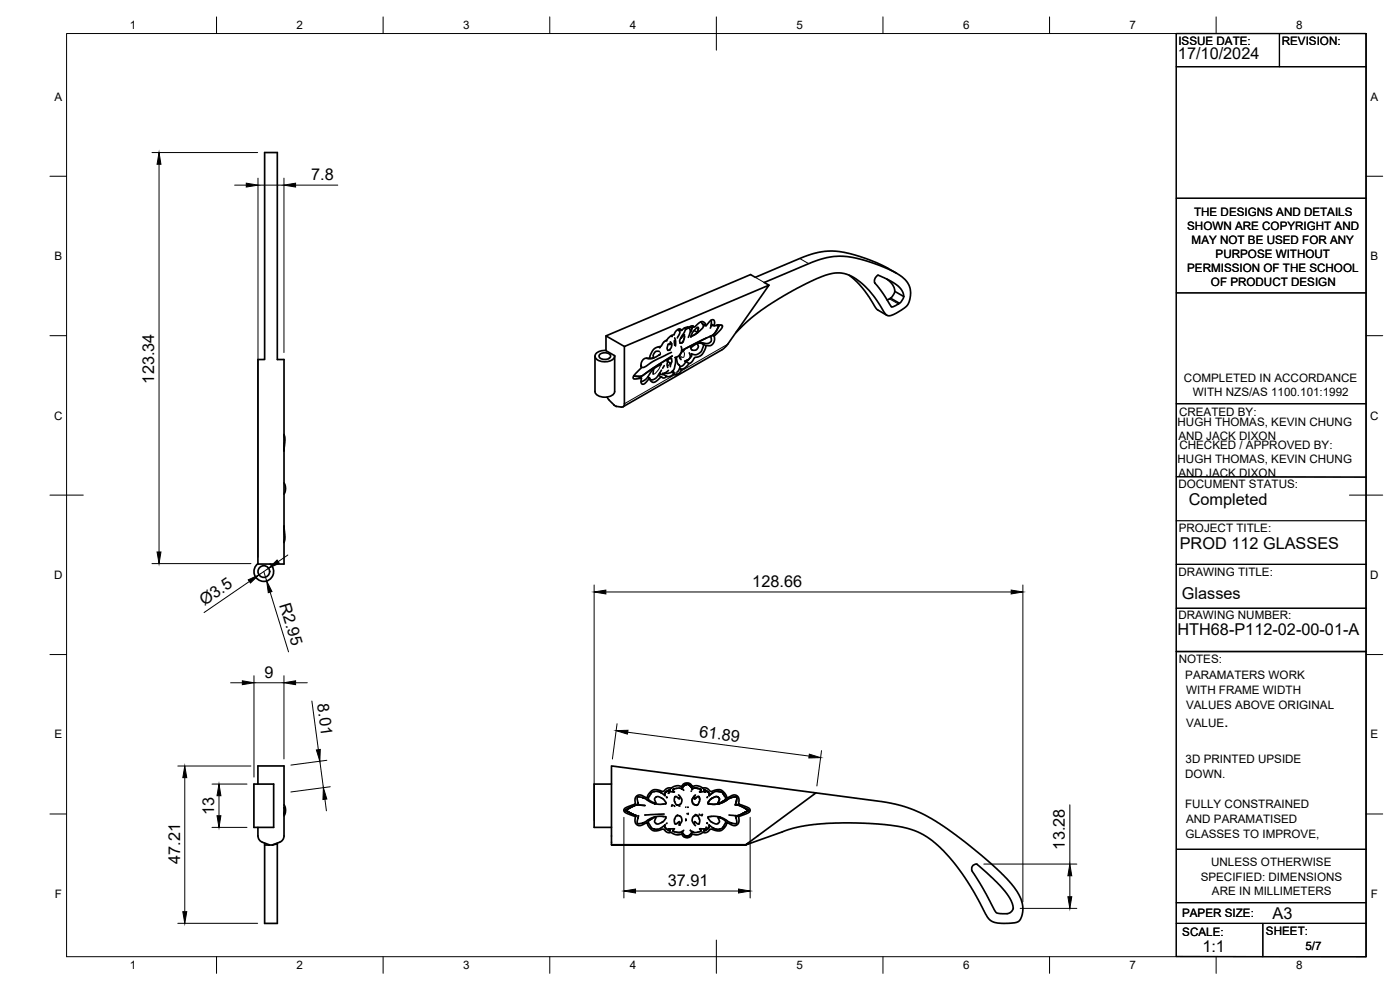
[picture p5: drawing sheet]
<svg xmlns="http://www.w3.org/2000/svg" width="420mm" height="297mm" viewBox="0 0 420 297" stroke-linecap="round" stroke-linejoin="round" font-family="sans-serif">
<!-- layer: Visible -->
<g fill="none" stroke="#000" stroke-width=".51">
<path d="M79.4 45.8h3.8v62.1h2v61.3h-7.8v-61.3h2zM203.4 98.9l.5 .3 .1 .5-.7 1.7M203.7 99l.2 .3M204.1 99l-.2 .2zM204.5 99.1l-.4-.4-.9 .3-.9 1.4-.9 .3-1.3 1.5-.8 .3-1 1.4-1.9 .7-.7 .9-.7 1.5a.35 .35 0 0 1-.1 .5 .35 .35 0 0 1-.4 0h-.8l-.7 .5-.6 1.2 .1 1.1-2.1 2.2-.4 .9 .4 .3 2.1-.3-.9-.4M205.5 98.4h.2M205.6 98.3l.1 .1M205.7 98.4l-.3 1.3-1.4 2.4 .2 .9M206.3 98.2l.2 .3zM206.5 98.5l-.8 .4M206.8 98.3l-1-.1-1.3 .9-.7-.4M206.9 98.6l.3 .7-.6 1.9"/>
<path d="M207 98.1l.3 .1M207.3 98.2l.3 .4-.3 1.1M207.8 97.8l.5 .3M208 97.9l-.4 .7M209.5 98.3l-.2 1.4zM209.5 98.3h-.4l-1 1.1-.8 1.8M210.3 96.6l.8 1.1-.2 .7-1.5 1.4-1.1-.6M210.8 97.1l1.1 .7 1.3-1.6 .7-.3 .5 .6-.1 1.3M211.4 97.5l-.3 .3M211.9 97.8l-.5-1-.8-.3-.9 .5-1.2 1.1-.9-.3-.8 .5-.3-.1M213.4 96.1l.1 1.1-.3 1.3M213.4 97.7l.7-.1z"/>
<path d="M213.5 97.3l.8 .5 2.1-.3 .4 .3-.5 1-2 2.1M215.1 97.6l.7 .1zM215.2 97.6h.1M215.4 97.6l.4 .1M215.6 97.6l.1 .1zM230.8 85.6l-1.4-.8 14.5-6.2 4.5-1.4 1.9-.3h3l3 .4 4.5 1.2 4.4 1.6 4.3 2.1 1.4 1 1.5 1.7 .7 1.6 .2 2.1-.5 2-1 1.5-3.5 2.2-.9 .4h-1l-1-1-2.3-3.7-2.1-2.6-3.4-3.2-1.8-1.2-2.3-.9-1.5-.2-2.3 .1-2.2 .7-4 1.7-4.3 2.1-5.6 3.2-6.9 4.7-2.8 2.4-3.1 3M254.8 82.6l2.2 1.8 1.8 2 4.3 6.3 3.1 1.9M266.1 83.7l1.8 1.7 .5 .9 .1 1.1 2.7 1.6M268.6 87.4l-.7 1.4-.6 .7M269.1 82l-6.1-3.2-4.9-1.8-3.1-.9-5.1-.8-2.6 .1-3 .6-3.1 1.1-14.5 6.1-1.4-.8-43.4 18.4v4.4l2.5 1.5M271.2 89l-.5-1.9-1.2-1.3-2.1-1.4-3.2-1.6a.9 .9 0 0 0-1.4 .5 2.36 2.36 0 0 0 .9 3l3.9 5.8 .6-.1 1.7-1-2.6-1.5-1 .6M271.2 89l-.6 1.3-.6 .7"/>
<path d="M178.6 106.9v10.6a2.94 2.94 0 0 0 3.6 1.6l1.2-.3a1.61 1.61 0 0 0 1.1-1.3v-10.6M180 106.4a2.28 2.28 0 0 1 3.2 .3 1.51 1.51 0 0 1-2 1.1 1.05 1.05 0 0 1-1.1-.3 1.05 1.05 0 0 1-.1-1.1zM181.9 100.8l5.5 3.2M181.9 105.2a2.77 2.77 0 0 0-3.3 1.7 3.2 3.2 0 0 0 4.1 1.5l1.4-.7 .4-1M192.3 112.9v.4M192.4 109.8h.1M192.4 109.5v.3M194.4 113.1l.6 .4-1.4 1.5-.5 .3-.5-.1-.2-.4 .1-1.4M196.1 110.7l-.1 1.5M197.6 112.6l1 .5M197.8 105.4l-1.2 .2-.6 .9 .1 .9h-1.1M198 112l.1 .2z"/>
<path d="M198 104v.3zM198 104.3h.1M198.2 106.2l-2.4 1.3h-1.8M198.5 109.4l-1.2 .5-1.2 .9-2.3 3-1.4 .7M198.5 111l-1.8 2.5-1 .5-.7-.2M199 112v.4l-1.1-.3M199.1 112.3l1 .6-.8 .5-1-.3-1 1.1-1 .5-1-.4-.3-.8M199.3 109.7l-.4 .8M199.6 111.9l.1 .1M199.7 111.8v.2M199.9 102.2l.2 .1M200.4 108.5l.7 .4 .1 1.1"/>
<path d="M200.4 105.1l-.2-.6 .2-1 .2-.3 .5 .1 .1-.7 .4 .7-.1 .7-.8 1.1M200.6 111.1l-1 .8-.7 .1M200.6 107.7l-.4 1.6 .2 1M201.5 107.6l.1 .8-.4 1.1M201.5 105.7l-5.3 2.6-2.4 1.6-.8 .4-.4-.1M201.5 107.6l-.8 .1-.6 .6M201.6 100.7v.1M201.7 101h.1M201.7 106.8l-8.9 5.9-.7 .3-1.9-.2M201.8 111.4l.3 .2M201.8 111.4l.3 .2zM202.3 112.1l-1.1 .8h-1.1"/>
<path d="M202.4 102.2l.1 .6-.1-.3M202.5 102.9v.7zM202.5 101.4l.2 .8v1.6M202.7 107.3l.1 1.4-.5 2.1-.9 1-1.7 .2M203 107.2l.3 1.8 .5 .5-.2-.2M203.9 109.6v1l-.8 1.1M204 110.5l.5 .3-.1 .2-.4 .8-.8 .6-.5 .1-1.2-.9M204.3 101.5h.1M204.4 104l.2 .7a2.49 2.49 0 0 1-2.1 2.6M204.7 102.8l-.6 .1M204.9 102.7l-.2 .1M205 105.3h.1"/>
<path d="M205.1 102.2l-.1 .3M205.3 100.5l.1 .7M205.3 105.1l-.7 .5-.5 1.1-.1 .7 .4 .5M205.3 100.5h.1M205.4 101.4l-.1 .4M205.4 100.9l-.3 1.3-.4 .6M205.4 100.4l-1.1 1.1M205.6 108.3l.2 .3-.6 .8-.6 .5h-.6M206.1 108.1l.2 .1M206.3 108v.2zM206.8 109l-1.2 1.3-1.1 .5M206.9 105.9l.3 .9-.2 .6-.5 .5-1 .5"/>
<path d="M207.4 101l2-1.2zM207.5 106.1v.7l-1.2 1.4M209.3 103.1l.3 .9-.5 .9-1.3 .2-.4-.4-.1-.4M209.7 102.9l1.1 .2M210.4 102.8l.7 .7-.7 2-1.5 .9-1.4-.2M211 103.3l.9 .5-.5 1.4-.8 1.2-.9 .6-1.2 .3-.7 1.1-.7 .6-1.3-.5M212.9 101l1.5-.9 1.3-2.4-.6 1.4-1.1 1.4-9.4 4.7 7.4-3.8M213.3 100.9l.2 1.2-.5 .7-.8 .3-2.3-.2-1.4 .5-1.2 .9M213.8 100.6l.5 .3 .2 .7-.5 1.4-.8 .7h-1.3M216.6 105l-29.6 17.1M218.4 103.3l12.4-17.7-43.4 18.4v17.5a.75 .75 0 0 1-1 .6l-1.5-.2-.6-.3-2.1-2.5M218.4 103.3l-1.8 1.7"/>
<path d="M85.2 130.4l.2 1.2-.2 3.7M85.2 144.9l.5 1.6-.5 1.7M85.2 157.8l.2 3.1-.2 1.9M77.4 169.1a2.95 2.95 0 0 0-.5 4.3 2.95 2.95 0 0 0 4.4 .2 2.95 2.95 0 0 0-.2-4.4M76.2 235.3h5.9v12.9h-5.9zM77.4 235.3v-5.5h7.8v21a2 2 0 0 1-1.3 1.9l-2 .8M183.5 235.3h-5.2v12.9h5.2M190.9 239l1.2-.5 1.7 .8a.33 .33 0 0 0 .4 .2 .33 .33 0 0 0 .1-.5l.8-1.2 .9-.8h1.3l1.7 .5 1.4-1 1.1 .1 .4-.5 1.2-.3 1.5 .2 .5-.8 .7-.3 1.3 .2 .6 .9 1.4-.3 1.3 .4a.8 .8 0 0 0 1.2 .3l.7 .2 1.1 .9 1.7-.5h1.3l.9 .8 .7 1.2a.32 .32 0 0 0 .1 .5 .32 .32 0 0 0 .5-.2l1.3-.7h1l.7 .7 .2 1.1a.53 .53 0 0 0-.2 .6 .53 .53 0 0 0 .4 .4l2.8 1.1 .3 .5-.1 .5-1.1 .7-2.3 .8 .2 1.4-.3 .7-.5 .5h-1.2l-1.3-.7a.32 .32 0 0 0-.5 0 .32 .32 0 0 0 0 .4l-.7 1.2-.8 .7-1.3 .1-1.8-.5-1.7 1a1.59 1.59 0 0 0-1.7 .5l-1.3 .2-.9-.2-.6 .7-1 .3-1-.3-.6-.7-1.4 .2-1.3-.4a.77 .77 0 0 0-1.1-.2l-.9-.3-1-.8-1.8 .5-1.2-.1-.8-.7-.8-1.2a.33 .33 0 0 0-.1-.5 .33 .33 0 0 0-.4 .2l-1.2 .6-1 .1-.8-.7-.2-1.2a.52 .52 0 0 0 .2-.5 .52 .52 0 0 0-.5-.4l-2.5-1-.6-.7 .6-.8 2.5-1a.46 .46 0 0 0 .5-.3 .46 .46 0 0 0-.2-.6v-.8zM192.8 239.3l-1.5-.1 .2 1.7M192.8 239.3l.3 .1zM193.1 239.4l2 1.2 1.3 .5M193.3 239.4v.1"/>
<path d="M194.6 239.7l.3 .4 1.9 1-.4-1.4 .6-.6 .7-.1 1.5 .9 .6 .8v.5M195.3 238.2l-.7 1.5M195.3 238.2l.6-.6 1.5-.2 .9 .4 1.3 .9-.1-.2M195.3 238.2h.1M197.2 237.4l1.3 .5-.4-.2M199.5 238.3v.2M199.5 238.5l.1 .2M199.8 237.7l-.3 .6M199.8 237.7l-.1 .1M200 237.6h-.1M200 239.1l.2 .2M200.2 237.4l-.1 .1"/>
<path d="M200.3 237.3h.1M200.7 237.6l.4-.7-1.3 .8M200.8 237.5h.1M201.8 237.6h.4M202 236.9v.2l.4 .5h-1.7M202 236.8v.1M202.5 239.2h.1M203.6 238.5l.2 .1M203.9 238.7l.8 1.5-.3 .9-.7 .4a1.21 1.21 0 0 1-1.3-1.4l.2-1.1 .5 .1 .8 .6v-.5M204.5 236.7l.7 .4M204.6 236.7l-1-.3-1.6 .4M204.7 236.6l-.1 .1"/>
<path d="M204.8 236.3l-.1 .3M204.8 236.3l-.1 .2M205.5 235.5l-.7 .8M205.7 235.4l-.2 .1M205.8 235.4h-.1M206 235.3l-.1 .1M206.1 235.3h.2M206.1 235.3h-.1M206.1 235.3l-.3 .1M206.1 235.3h.1M206.2 235.3h.1M206.2 235.3h-.1"/>
<path d="M206.3 235.3h.1M206.7 235.4h.1M206.7 235.4l.1 .1M206.8 235.5h.1M206.8 235.5l.8 .8M207.5 237.3l-.1 .1M207.6 236.3l.1 .3M207.7 236.6v.1M207.7 236.7l.7-.3 1.6 .3M207.7 236.7l.8-.3 1.5 .3M207.7 236.7l.1 .2M207.9 239.6l-.2 .7 .3 .8 1 .5"/>
<path d="M207.9 239.5v.1M208.3 236.5h1.1M208.4 239.4v.2M208.4 239.2v.5l1-.7h.3l.2 .2M208.5 239h-.1M208.5 238.7l-.6 .8zM208.6 239.7h-.2M208.7 238.5l-.1 .1M208.9 239.4h.1M209.6 239h-.1M209.8 239.1h.1M209.9 239.2v1.3l-.4 .8-.4 .3"/>
<path d="M209.9 239.2h.1M209.9 239.3h.1M210 239.5v.4M210 236.7l.3 .1M210.2 237.6h.4M210.3 236.8v.1M210.3 236.9l.1 .2-.4 .5M210.3 236.9l.1 .2-.4 .5h1.6M211.6 237.6h.1M211.6 237.6l-.4-.7 1.2 .7M212.2 237.4l-.9-.5 .3 .7M212.3 239.1l-.1 .2"/>
<path d="M212.4 237.6h.1M212.5 237.6l.4 .7M212.5 237.6l.3 .4 .1 .5M212.6 237.7v.1M212.9 238.5l-.1 .2M213.8 239.4l-.4 .3M213.9 237.9l1.1-.5 .8 .1 1 .3 .3 .4M213.9 237.9l-1.1 .8M215.4 239.1l-.6-.1-1.5 .7-.7 1v.5M215.4 239.1h.1M215.5 239.1l.4 .6-.3 1.4 1.3-.6-1.3 .6 .3-1.4zM215.5 237.4l.2 .1"/>
<path d="M217.1 238.2l.7 1.5-.7 .7M217.1 238.2l.4 .7M217.8 239.7l-.7 .7M219.6 239.3l-.3 .1M220.6 239.1h.3M220.9 239.1l.2 .3-.1 1M220.9 239.1l.2 .2-.1 1.1M244.9 237.9l21.2 2.8 3.4 .8 3.4 1a69.6 69.6 0 0 1 18.8 11.8l8.7 7.6 3 3.1 1.8 2.4 1.3 2.7 .5 2.3-.4 2.5-.4 1-.6 .6-2 .5h-3.5l-1.9-.3-1.1-.7-1.3-1.8-3.4-6.4-2.2-3.5-2.3-3.4-3-3.7-3.4-3.5-3.2-2.5-2.9-1.6-3-1.1-5.4-.9-7.5-.6-8.7-.1-6.4 .5-6.7 1.2-13 4.6M77.4 248.2v2.6a2.02 2.02 0 0 0 1.4 1.9l2.1 .8h-1.5M79.4 253v24.1h3.8v-23.9M80.9 253.5h.8M81.9 253.5h-.2"/>
<path d="M83.2 253v.2l-1.3 .3M85.2 241.5l.5 1.5-.5 1.8M85.2 242l.2 .8-.2 1.4 .2-.8zM187.7 243.1l2.8 1.5M187.7 243.2l.6 .2M187.8 243.2h.1M187.9 243l-.1 .1M188.1 242.9l-.4 .2M188.4 243.5h.1M188.6 243.6l.2 .1M188.7 242.6h-.1M190.5 241.7l-2.8 1.4"/>
<path d="M190.5 241.6l-2.8 1.5 2.8 1.5M190.5 241.7l-2.8 1.4 2.8 1.5M190.5 244.6l.7 .2M190.5 244.6l.6 .2M191.1 241.5h.1M191.1 241.5l-.6 .1M191.1 241.5l2.5 .2-2.1-.2-1 .1M191.5 245.4l-.2 1.7 1.8-.2M191.5 241h.1M191.5 245.3v.1M191.5 241l.2 .5M191.5 245.3h.1"/>
<path d="M191.7 244.7l-.2 .6M193.3 246.8h.1M193.6 244.5h.1M195.2 245.9l-.3 .2M195.5 245.7l-.7 .5-.2 .5 .8 1.5 .4 .4 1.9 .1 1.9-1.2M196 240.8l.3 .1zM196.4 241.1h.1zM196.4 245.1l-1.2 .5-2.2 1.3M196.5 241.1h.2M196.5 241.1l1.3 .2 2-.1M196.7 245.1l-.2 .1M196.8 240.8v.1"/>
<path d="M196.8 245.3v.1M199 246.5l-.4 .3M199.1 245l.7 .1M199.2 245l-1.3-.1-1.5 .2M199.3 244.2l-5.7 .3M199.5 248l.4 .6M199.5 247.8v.2M199.6 247.5l-.1 .3M199.7 248.5h.1M199.8 245.1v.4l-.7 .9-1.7 .9-.5-.2-.5-.5 .4-1.5-1.3 .7M199.8 245.1h.1M199.8 241v.2"/>
<path d="M199.8 240.8h.1M199.8 245.4h.1M199.9 248.6l.1 .1M199.9 248.6l.3 .2M200.2 248.8l.9 .5-.4-.6h1.7l-.4 .4v.3M200.2 247l-.2 .1M200.7 248.7l.4 .6-.9-.5M200.7 248.7h.1M200.7 248.7h.3M201.5 241.9h.2M201.6 241.7h.1M201.7 241.5h.1"/>
<path d="M201.9 241.6h.1M202 249.4h.1M202.4 241.7v.1M202.4 241.8l.1 .1M202.5 247h.1M203 249.7l1.1 .1M203.2 241.6h.1M203.5 246.8l.4-.3v1.1l.8-1.4-.3-1.1-.7-.4a1.2 1.2 0 0 0-1.3 1.4l.2 1.2 .9-.5M204 244.8l.1 .1M204.6 249.5l.1 .2M204.6 249.5l.2 .4M204.7 249.7l.1 .2"/>
<path d="M204.8 249.9l.7 .8M205.2 249.1l-1.3 .7-1.9-.4M205.5 250.7l.2 .1M205.7 250.8l.5 .2M205.7 250.8h.1M205.7 250.8l.4 .2M205.8 242.2h.1M205.8 245.8v.4zM206.1 251h.2M206.1 251h.1M206.2 244.1v.1M206.3 251h-.1"/>
<path d="M206.4 250.9h.1M206.3 250.9h.1M206.4 242.2h.1M206.5 244v.1M206.5 244.1v.3M206.6 250.8l-.3 .2M206.6 250.8h.1M206.6 250.8v.1M206.7 250.8l-.2 .1M206.8 250.7l-.1 .1M207.2 249.1l.6 .5M207.6 249.9l-.8 .8"/>
<path d="M207.7 249.7l-.1 .2M207.7 249.5v.2M207.7 249.5l-.1 .4M208.2 241.3l.2 .1M208.4 247l.1-.5 .8 .7h.5l.2-1-.5-1.2a1.12 1.12 0 0 0-1.7 .5v.9l.7 1.1M208.6 247.6l.1 .1M209 241.6h.1M209.1 241.6h.1M209.2 241.6h.1M209.3 244.8h.1M209.4 241.5h-.1M209.5 241.3v.1"/>
<path d="M209.8 244.3l.2 .1M209.9 247h.1M210 248.7l.4 .4-.1 .3M210 248.7h1.6M210 244.5h.1M210.2 248.7h.4M210.3 249.4l-1.4 .4-1.2-.3M210.3 249.4h.1M210.3 244.6l.1 .1M210.5 244.7h.2M210.6 244.6h.1M210.7 244.4h.1"/>
<path d="M211.6 248.7h.1M212.1 248.9h.1M212.2 247l.1 .1M212.3 248.8h-.1M212.5 248.6l-.1 .1M212.5 245.4h.1M212.5 240.8h.1M212.6 248.5l-1.3 .8 .3-.6M212.6 245.1l-.1 .4 .6 .8 1.5 .9 .8-.1 .5-.5-.3-1.5 1.8 1 .4 .4-.9 1.8-.7 .4-1.5 .1-1.9-1.3 .1 .3M212.6 245.1l1.8-.2 1.4 .2M212.6 245.1l-.1 .1M212.6 241.2h.1"/>
<path d="M212.6 248.5h.1M212.6 240.6h.1M212.8 247.5l.1 .3M212.9 247.8l-.3 .7 .3-.5M214.2 248.5l-.4-.2 1.3 .5M215.5 245.3l.1 .1M215.5 240.9h.1M215.6 245.1l.3 .1M215.8 241.1l-1.2 .2-2-.1M215.8 241.1l-1.3 .2-1.9-.1M215.8 245.1h.2zM215.9 241.1h-.3"/>
<path d="M215.9 245.1l1.3 .5 2.1 1.3M215.9 241.1l2-.9zM216 241.1h-.2M216.1 245.3l.2 .1zM216.7 240.6l-.1 .1M217.1 240.4l-.3 .1M217.5 240.1l-.4 .2M218 240.1l1.4-.8 1.2-.2-1.2 .2zM218.1 240l-.1 .1M218.8 244.5l2.2 .3 .8-.2M219.1 246.8h.1M219.3 246.9l.3 .1z"/>
<path d="M220.9 245.3h.1M220.9 245.4l.2 1.2-.1 .5-1.4-.1M221 240.4l-.3 1.1M221 240.4h.1M221.3 241.5l.5 .1M221.3 241.5l.6 .2M221.3 241.5h-.6M221.8 244.6l-1.1 .1 .2 .6M221.8 241.6l2.8 1.5-2.8 1.5M221.8 241.7l2.8 1.4M223 244l-.2 .1M223.5 242.5l.3 .1"/>
<path d="M223.5 243.7l-.1 .1M223.8 243.6h.1M223.7 253.5h.1M223.8 253.5l.9-.3-.2-.2-.7 .5h-40.3h40.2M223.9 242.7h.1M223.9 243.5v.1M224.1 242.8l.5 .3M224.5 243l.1 .1M224.5 253l20.4-15.1-61.4-8.1v23.7M224.6 243.2h-.1M224.6 243.2l-.5 .2M224.6 243.1l-.4 .3"/>
<path d="M224.6 243.1l-2.8 1.5M293.2 259.3a1.56 1.56 0 0 0-1.6 1 1.56 1.56 0 0 0 .6 1.8l3.4 5.5 3.1 5.8 .4 .5 1.1 .2a5 5 0 0 0 3.4-.7 2.42 2.42 0 0 0 .2-2.2l-1.4-2.8-2.1-2.5-7.1-6.6"/>
<circle cx="79.2" cy="171.5" r="1.75"/>
</g>
<g fill="#000">
<circle cx="197.7" cy="106.6" r=".25"/>
<circle cx="200.9" cy="105" r=".25"/>
<circle cx="200.5" cy="238" r=".25"/>
<circle cx="200.7" cy="237.6" r=".25"/>
<circle cx="204.6" cy="236.7" r=".25"/>
<circle cx="205.7" cy="235.4" r=".25"/>
<circle cx="205.9" cy="235.4" r=".25"/>
<circle cx="206.3" cy="235.3" r=".25"/>
<circle cx="206.7" cy="235.4" r=".25"/>
<circle cx="211.6" cy="237.6" r=".25"/>
<circle cx="188.4" cy="242.7" r=".25"/>
<circle cx="203.1" cy="244.8" r=".25"/>
<circle cx="203.1" cy="241.5" r=".25"/>
<circle cx="203.8" cy="241.8" r=".25"/>
<circle cx="203.9" cy="247.5" r=".25"/>
<circle cx="204.6" cy="249.5" r=".25"/>
<circle cx="205.7" cy="250.8" r=".25"/>
<circle cx="206.7" cy="250.8" r=".25"/>
<circle cx="207.7" cy="249.5" r=".25"/>
<circle cx="208.6" cy="244.4" r=".25"/>
<circle cx="209.2" cy="244.7" r=".25"/>
<circle cx="211.6" cy="248.7" r=".25"/>
<circle cx="211.8" cy="248.2" r=".25"/>
<circle cx="217.1" cy="248" r=".25"/>
<circle cx="223.9" cy="243.5" r=".25"/>
</g>
<!-- layer: Visible Narrow -->
<g fill="none" stroke="#000" stroke-width=".3">
<path d="M240 77.6l2.7 1.5M216.2 97.5l.6 .4M226.7 83.2l2.7 1.6M266.9 89.7l2.7 1.5M194.5 113l.3 .4M195 113.7l.2 .2M197.5 104.1l.5 .2M197.8 105.4l.4 .5v.3M198.2 109.5l-.4 1.2-.6 .7-.7 .7-.5 .1M200 102.2l-.8 .5M200.4 105.1l.3 .1M201.1 108.9l-.8 1.1"/>
<path d="M202.4 111.7l1 .6M202.5 112.4l-15.1 8.7M205 105.3h.1M205 105.3l.4 .8-.1 .9-.3 .2-.7-.2v.9M218.4 103.3l-14.1 8.1"/>
</g>
<!-- layer: BORDER -->
<g fill="none" stroke="#000" stroke-width=".3">
<path d="M20 10.1h390v276.9h-390zM65 5.1v5M115 5.1v5M165 5.1v5M215 5.1v10M265 5.1v5M315 5.1v5M365 5.1v5M15 52.9h5M410 52.9h5M15 100.7h5M410 100.7h5"/>
<path d="M15 148.6h10M405 148.6h10M15 196.4h5M410 196.4h5M15 244.2h5M410 244.2h5M65 287v5M115 287v5M165 287v5M215 282.1v9.9M265 287v5M315 287v5"/>
<path d="M365 287v5"/>
</g>
<!-- layer: TITLEBLOCK -->
<g fill="none" stroke="#000" stroke-width=".36">
<path d="M353 10.1h57v276.9h-57zM384 10.1v9.9M353 20h57M353 59.5h57M353 87.9h57M353 121.1h57M353 156.2h57M353 143l57 .2M353 169.3h57M353 195.5h57M353 182.5h57M353.1 254.8h57"/>
<path d="M353 270.8h56.9M353 277.1h57M379 277.1v9.9"/>
</g>
<!-- layer: FD_Dimensions -->
<g fill="none" stroke="#000" stroke-width=".3">
<path d="M45.6 45.8h31.7M47.7 49.3v116.3M70.4 55.5h3.5M77.4 53.5v113.6M77.4 55.5h7.8M85.2 53.5v52.3M88.7 55.5h12.7M45.6 169.1h29.7M74.8 174.5l-13.6 9.3M79.2 171.5l.8 2.8M80.6 170.5l-2.9 2M81.1 177.7l5.5 17.9"/>
<path d="M86.4 166.5l-2.9 2M178.3 175.5v70.7M181.8 177.6h121.7M307 175.5v95.1M69.2 204.9h3.5M76.2 202.7v30.5M76.2 204.9h9M85.2 202.7v25M88.7 204.9h3.5M93.6 210.3l1.9 14.6M185.2 217.2l-1.4 10.5M188.4 219.7l54.4 7.2"/>
<path d="M53.4 229.8h21.9M55.5 233.3v40.2M63.6 235.3h10.5M65.7 238.7v6.1M96 228.4l1 7.9M97.5 239.8l.5 3.5M98.1 228.1l-10.8 1.5M99.1 236.1l-11.8 1.5M246.5 225.2l-1.3 10.6M63.6 248.2h10.5M187.2 245.2v24.2M225.1 245.2v24.2"/>
<path d="M295.3 259.3h27.9M321.1 241.5v17.8M53.4 277h23.9M190.7 267.3h30.9M306.2 272.5h17M321.1 262.8v6.3"/>
</g>
<g fill="#000" stroke="#000" stroke-width=".3">
<path d="M47.7 45.8l.6 3.5h-1.2zM73.9 55l3.5 .5-3.5 .6zM85.2 55.5l3.5-.5v1.1zM47.1 165.6h1.2l-.6 3.5zM74.5 174l3.2-1.5-2.5 2.4zM80 174.3l1.6 3.2-1.1 .3zM80.6 170.5l2.6-2.5 .6 1zM178.3 177.6l3.5-.6v1.2zM303.5 177l3.5 .6-3.5 .6zM72.7 204.3l3.5 .6-3.5 .5zM85.2 204.9l3.5-.6v1.1zM184.9 219.2l3.6-.1-.2 1.2z"/>
<path d="M55.5 229.8l.5 3.5h-1.1zM65.7 235.3l.6 3.4h-1.2zM95 225l1.1-.1-.1 3.5zM97 236.3l1.1 3.4-1.2 .2zM242.9 226.3l3.4 1-3.6 .1zM65.1 244.8h1.2l-.6 3.4zM54.9 273.5h1.1l-.5 3.5zM187.2 267.3l3.5-.6v1.2zM221.6 266.7l3.5 .6-3.5 .6zM320.5 269.1h1.1l-.5 3.4zM321.1 259.3l.5 3.5h-1.1z"/>
</g>
<g font-size="4.9">
<text x="353.5" y="17.8">17/10/2024</text>
<text x="93.4" y="54.1">7.8</text>
<text x="46.2" y="115.1" transform="rotate(-90 46.2 115.1)">123.34</text>
<text x="356.7" y="151.6">Completed</text>
<text x="354.1" y="164.8">PROD 112 GLASSES</text>
<text x="225.8" y="176.2">128.66</text>
<text x="354.7" y="179.6">Glasses</text>
<text x="61.3" y="181.8" transform="rotate(-35 61.3 181.8)">Ø3.5</text>
<text x="83.8" y="181.5" transform="rotate(73 83.8 181.5)">R2.95</text>
<text x="353.4" y="190.6">HTH68-P112-02-00-01-A</text>
<text x="79.4" y="203.4">9</text>
<text x="95.2" y="211.3" transform="rotate(82 95.2 211.3)">8.01</text>
<text x="209.7" y="221" transform="rotate(7 209.7 221)">61.89</text>
<text x="367.4" y="218.2">.</text>
<text x="64.3" y="244.6" transform="rotate(-90 64.3 244.6)">13</text>
<text x="319.6" y="254.9" transform="rotate(-90 319.6 254.9)">13.28</text>
<text x="54.1" y="259.1" transform="rotate(-90 54.1 259.1)">47.21</text>
<text x="200.4" y="265.9">37.91</text>
<text x="381.9" y="275.7">A3</text>
<text x="360.8" y="285.5">1:1</text>
</g>
<g font-size="3.5">
<text x="39" y="8.8">1</text>
<text x="89" y="8.8">2</text>
<text x="139" y="8.8">3</text>
<text x="189" y="8.8">4</text>
<text x="239" y="8.8">5</text>
<text x="289" y="8.8">6</text>
<text x="339" y="8.8">7</text>
<text x="389" y="8.8">8</text>
<text x="353.7" y="13.6">ISSUE DATE:</text>
<text x="384.7" y="13.6">REVISION:</text>
<text x="16.3" y="30.2">A</text>
<text x="411.3" y="30.2">A</text>
<text x="358.4" y="64.7">THE DESIGNS AND DETAILS</text>
<text x="356.3" y="68.9">SHOWN ARE COPYRIGHT AND</text>
<text x="357.6" y="73.1">MAY NOT BE USED FOR ANY</text>
<text x="364.8" y="77.4">PURPOSE WITHOUT</text>
<text x="16.3" y="78">B</text>
<text x="356.3" y="81.6">PERMISSION OF THE SCHOOL</text>
<text x="411.3" y="78">B</text>
<text x="363.4" y="85.8">OF PRODUCT DESIGN</text>
<text x="355.3" y="114.6">COMPLETED IN ACCORDANCE</text>
<text x="358" y="118.8">WITH NZS/AS 1100.101:1992</text>
<text x="16.2" y="125.9">C</text>
<text x="353.8" y="124.9">CREATED BY:</text>
<text x="411.2" y="125.9">C</text>
<text x="353.4" y="127.8">HUGH THOMAS, KEVIN CHUNG</text>
<text x="353.7" y="132">AND JACK DIXON</text>
<text x="353.9" y="134.7">CHECKED / APPROVED BY:</text>
<text x="353.4" y="138.8">HUGH THOMAS, KEVIN CHUNG</text>
<text x="353.7" y="143">AND JACK DIXON</text>
<text x="353.7" y="146.4">DOCUMENT STATUS:</text>
<text x="353.8" y="159.8">PROJECT TITLE:</text>
<text x="16.2" y="173.7">D</text>
<text x="353.7" y="172.7">DRAWING TITLE:</text>
<text x="411.2" y="173.7">D</text>
<text x="353.7" y="185.9">DRAWING NUMBER:</text>
<text x="353.8" y="198.9">NOTES:</text>
<text x="355.7" y="203.6">PARAMATERS WORK</text>
<text x="355.9" y="208.1">WITH FRAME WIDTH</text>
<text x="356" y="212.6">VALUES ABOVE ORIGINAL</text>
<text x="16.3" y="221.6">E</text>
<text x="356" y="218.2">VALUE</text>
<text x="411.3" y="221.6">E</text>
<text x="355.7" y="233.4">DOWN.</text>
<text x="355.8" y="228.8">3D PRINTED UPSIDE</text>
<text x="355.7" y="242.4">FULLY CONSTRAINED</text>
<text x="355.8" y="251.5">GLASSES TO IMPROVE,</text>
<text x="356" y="247">AND PARAMATISED</text>
<text x="363.5" y="260">UNLESS OTHERWISE</text>
<text x="16.4" y="269.4">F</text>
<text x="360.3" y="264.2">SPECIFIED: DIMENSIONS</text>
<text x="363.7" y="268.4">ARE IN MILLIMETERS</text>
<text x="411.4" y="269.4">F</text>
<text x="354.8" y="275.2">PAPER SIZE:</text>
<text x="354.8" y="280.8">SCALE:</text>
<text x="379.9" y="280.6">SHEET:</text>
<text x="391.8" y="285">5/7</text>
<text x="39" y="290.8">1</text>
<text x="89" y="290.8">2</text>
<text x="139" y="290.8">3</text>
<text x="189" y="290.8">4</text>
<text x="239" y="290.8">5</text>
<text x="289" y="290.8">6</text>
<text x="339" y="290.8">7</text>
<text x="389" y="290.8">8</text>
</g>
</svg>
